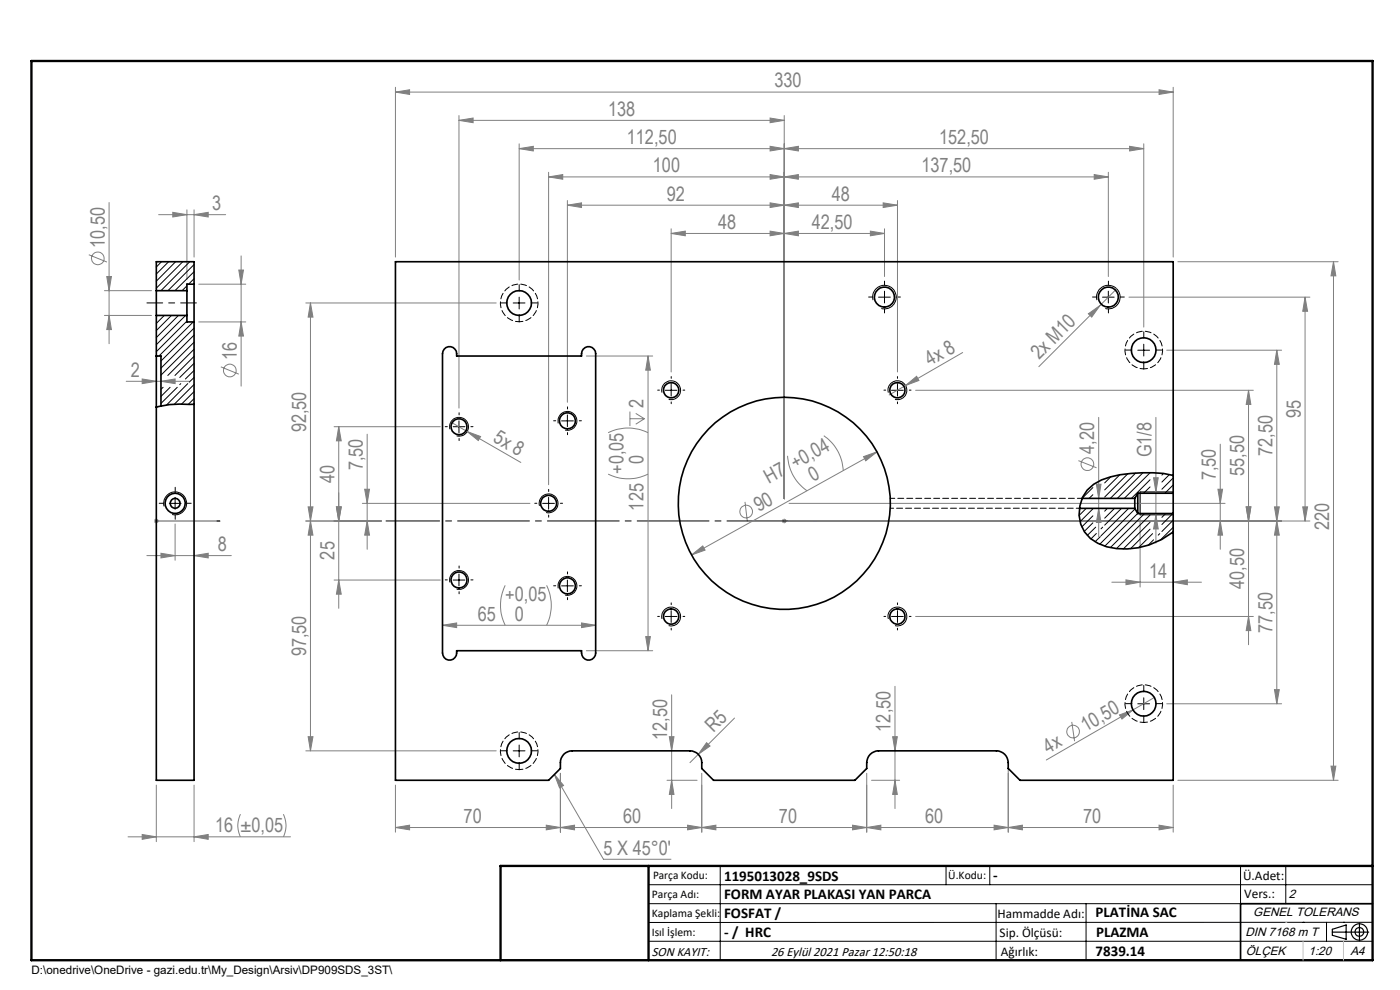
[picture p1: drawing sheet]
<svg xmlns="http://www.w3.org/2000/svg" width="297mm" height="210mm" viewBox="0 0 297 210" stroke-linecap="round" stroke-linejoin="round" font-family="sans-serif">
<g fill="none" stroke="#808080" stroke-width=".21">
<path d="M83.9 19.5l3-.5v1zM83.9 18.5v36M83.9 19.5h165M245.9 19l3 .5-3 .5zM248.9 18.5v36M97.4 25.5l3-.5v1zM97.4 24.5v62.1M97.4 25.5h69M110.1 31.5l3-.5v1zM110.1 30.5v28.9M110.1 31.5h132.5M116.4 37.5l3-.5v1z"/>
<path d="M116.4 36.5v66.3M116.4 37.5h118.7M163.4 37l3 .5-3 .5zM163.4 31l3 .5-3 .5zM163.4 25l3 .5-3 .5zM166.4 37.5l3-.5v1zM166.4 31.5l3-.5v1zM166.4 24.5v81.3M232.1 37l3 .5-3 .5zM235.1 36.5v22.2M239.6 31l3 .5-3 .5zM242.6 30.5v38.9"/>
<path d="M18.8 54l3.9 1.6M22.6 58.7h1l-.5 3zM23.1 43v29.9M33.7 45.5h14.2M36.7 45l3 .5-3 .5zM39.7 44.5v14.8M41.2 45.5l3-.5v1zM41.2 44.5v10M50.7 57.3h.9l-.4 3zM51.2 54.3v27.6M120.4 43.5l3-.5v1zM120.4 42.5v42.8"/>
<path d="M120.4 43.5h70M142.4 49.5l3-.5v1zM142.4 48.5v30.4M142.4 49.5h45.2M163.4 49l3 .5-3 .5zM163.4 43l3 .5-3 .5zM166.4 49.5l3-.5v1zM166.4 43.5l3-.5v1zM184.6 49l3 .5-3 .5zM187.4 43l3 .5-3 .5zM187.6 48.5v10.2M190.4 42.5v36.4"/>
<path d="M249.9 55.5h34M282.9 55.5v110M282.9 55.5l.5 3h-1zM22.2 61.7h9.9M22.2 66.9h9.9M23.1 66.9l.5 3h-1zM42.2 60.3h9.9M42.2 68.3h9.9M46.8 77.8l3.9 1.6M51.2 68.3l.4 3h-.9zM64.9 64.3h40.4M65.9 64.3l.5 3h-1z"/>
<path d="M65.9 64.3v95M124.4 75.5h14.1M137.5 75.5v62.5M137.5 75.5l.5 3h-1zM204.2 74.8l-12.1 7M230.9 66.6l2.5-1.8-1.8 2.5zM236.9 61.3l-16.5 16.5M239.5 63h38.4M247.5 74.3h24.4M270.9 74.3l.5 3h-1zM270.9 74.3v75M276.9 63v47.5"/>
<path d="M276.9 63l.5 3h-1zM26.8 80.9h13.3M30.2 80.4l3 .5-3 .5zM34.1 80.9l3-.5v1zM70.9 90.5h22.5M71.9 90.5l.5 3h-1zM71.9 90.5v38.5M77.9 92.1v24.4M95.6 89.5l3.5 2M99.1 91.5l2.9 1.1-.5 .8zM99.1 91.5l11.4 6.6M129 91.8a9.6 9.6 0 0 1 8.5 0"/>
<path d="M133.6 87.3v3.1M133.6 88.8h3.1M134.9 87.7l1.8 1.1M136.7 88.8l-1.8 1.2M167.1 96.7a9.5 9.5 0 0 0 4.1 7.4M174.8 92.4a9.5 9.5 0 0 1 4.1 7.4M183.2 96.9l2.9-1.1-2.4 1.9zM186.1 95.8l-39.4 21.9M192.1 81.8l2.4-2 .4 .9zM192.1 81.8l-3.5 2M194.2 82.8h71.7M228.8 97.7l3.8 1.5"/>
<path d="M233.1 88.5v25.3M245.2 88.5v26.7M258.9 94.2v22.3M264.9 82.8l.5 3h-1zM264.9 82.8v54M31.2 117.9h17.9M32.7 110.5h1M32.8 110.2l.7 .7M33.2 110v1M33.5 110.2l-.7 .7M34.1 117.4l3 .5-3 .4zM37.1 111.2v7.6"/>
<path d="M41.2 117.9l3-.5v.9zM64.9 110.5h16M65.4 107.5h1l-.5 3zM65.9 110.5l.5 3h-1zM71.4 107.5h1l-.5 3zM76.9 106.8h35.5M77.4 103.8h1l-.5 3zM77.9 110.5l.5 3h-1zM129 100.6a9.6 9.6 0 0 0 8.5 0M146.7 117.7l2.4-1.9 .5 .9zM158 106.5l.5 4.1M165.9 110.5h1"/>
<path d="M166 110.2l.7 .7M166.4 110v1M166.7 110.2l-.7 .7M167.4 110.5h110.5M167.4 106.8h92.5M232.6 102.7h1l-.5 3zM233.1 107.8l.5 3h-1zM241.9 110.2v14.3M244.7 101.3h1l-.5 3zM245.2 109.2l.5 3h-1zM248.9 110.2v14.3M258.4 103.8h1l-.5 3z"/>
<path d="M258.9 110.5l.5 3h-1zM264.4 107.5h1l-.5 3zM270.4 107.5h1l-.5 3zM270.9 110.5l.5 3h-1zM276.4 107.5h1l-.5 3zM70.9 123h22.5M71.9 123l.5 3h-1zM93.9 132.6l3-.5v1zM93.9 132.6h32.5M107.2 124.2a9.6 9.6 0 0 0 0 8.4M116 124.2a9.6 9.6 0 0 1 0 8.4M123.4 132.1l3 .5-3 .5z"/>
<path d="M124.4 138h14.1M137 135h1l-.5 3zM194.2 130.8h71.7M235.9 123.5h19M238.9 123l3 .5-3 .5zM248.9 123.5l3-.5v1zM264.9 130.8l.5 3h-1zM64.9 159.3h40.4M65.4 156.3h1l-.5 3zM142 156.3h1l-.5 3zM142.5 147.4v24.1M149.9 157.5l.7 .7-2.5 1.8z"/>
<path d="M155.8 152.3l-9.4 9.5M189.4 156.3h1l-.5 3zM189.9 145.6v25.9M227.4 153.1l.6 4.1M237.5 151.7l2.8-1.1-2.3 1.9zM244.9 147.9l-22.9 13.3M247.5 149.3h24.4M270.4 146.3h1l-.5 3zM27.2 177.5h34.4M30.2 177l3 .5-3 .5zM33.2 166.5v12M41.2 177.5l3-.5v1z"/>
<path d="M41.2 166.5v12M51 172.7l-.1 .3a5.3 5.3 0 0 0 .1 4.5M60.1 172.7l.2 .3a5.3 5.3 0 0 1-.2 4.5M83.9 175.5l3-.5v1zM83.9 175.5h165M83.9 166.5v10M115.9 175l3 .5-3 .5zM117.6 164.3l2 2.3-.9 .5zM117.6 164.3l10.4 18h14.3M118.9 175.5l3-.5v1zM118.9 164v12.5M141.5 165.5h6.4"/>
<path d="M142.5 165.5l.5 3h-1zM145.9 175l3 .5-3 .5zM148.9 175.5l3-.5v1zM148.9 164v12.5M180.9 175l3 .5-3 .5zM183.9 175.5l3-.5v1zM183.9 164v12.5M184.9 165.5h6M189.9 165.5l.5 3h-1zM210.9 175l3 .5-3 .5zM213.9 175.5l3-.5v1zM213.9 162.8v13.7"/>
<path d="M245.9 175l3 .5-3 .5zM248.9 166.5v10M249.9 165.5h34M282.4 162.5h1l-.5 3z"/>
<circle cx="20.7" cy="54.8" r="1.34"/>
<circle cx="48.8" cy="78.6" r="1.34"/>
<circle cx="230.7" cy="98.5" r="1.34"/>
<circle cx="158.3" cy="108.5" r="1.34"/>
<circle cx="227.6" cy="155.2" r="1.34"/>
</g>
<g fill="none" stroke="#000" stroke-width=".21">
<path d="M108.9 64.3h2.5M110.1 63v2.5M185.2 63.7a2.5 2.5 0 0 1 2.2-3.2 2.5 2.5 0 0 1 2.7 2.7 2.5 2.5 0 0 1-3.1 2.2M186.4 63h2.5M187.6 61.8v2.5M232.7 63.7a2.49 2.49 0 0 1 2.2-3.2 2.49 2.49 0 0 1 2.7 2.7 2.49 2.49 0 0 1-3.1 2.2M233.9 63h2.5M235.1 61.8v2.5M241.4 74.3h2.5M242.6 73v2.5M95.5 91a1.99 1.99 0 0 1 1.7-2.5 1.99 1.99 0 0 1 2.2 2.2 1.99 1.99 0 0 1-2.5 1.8M96.1 90.5h2.5"/>
<path d="M97.4 89.3v2.5M118.4 89.8a2 2 0 0 1 1.8-2.5 2 2 0 0 1 2.2 2.1 2 2 0 0 1-2.5 1.8M119.1 89.3h2.5M120.4 88v2.5M140.4 83.3a1.99 1.99 0 0 1 1.8-2.5 1.99 1.99 0 0 1 2.2 2.1 1.99 1.99 0 0 1-2.5 1.8M141.1 82.8h2.5M142.4 81.5v2.5M188.5 83.3a1.99 1.99 0 0 1 1.7-2.5 1.99 1.99 0 0 1 2.2 2.1 1.99 1.99 0 0 1-2.5 1.8M189.1 82.8h2.5M190.4 81.5v2.5M34.8 107.4a2.44 2.44 0 0 1 2.2-3 2.44 2.44 0 0 1 2.6 2.6 2.44 2.44 0 0 1-3.1 2.1M35.9 106.8h2.5"/>
<path d="M37.1 105.5v2.5M114.4 107.3a2 2 0 0 1 1.8-2.5 2 2 0 0 1 2.2 2.2 2 2 0 0 1-2.5 1.7M115.1 106.8h2.5M116.4 105.5v2.5M241.9 109.2h7M241.9 104.3h7M95.5 123.5a1.99 1.99 0 0 1 1.7-2.5 1.99 1.99 0 0 1 2.2 2.2 1.99 1.99 0 0 1-2.5 1.7M96.1 123h2.5M97.4 121.8v2.5M118.4 124.8a2 2 0 0 1 1.8-2.5 2 2 0 0 1 2.2 2.1 2 2 0 0 1-2.5 1.8M119.1 124.3h2.5M120.4 123v2.5"/>
<path d="M140.4 131.3a2 2 0 0 1 1.8-2.5 2 2 0 0 1 2.2 2.1 2 2 0 0 1-2.5 1.8M141.1 130.8h2.5M142.4 129.5v2.5M188.5 131.3a2 2 0 0 1 1.7-2.5 2 2 0 0 1 2.2 2.1 2 2 0 0 1-2.5 1.8M189.1 130.8h2.5M190.4 129.5v2.5M108.9 159.3h2.5M110.1 158v2.5M241.4 149.3h2.5M242.6 148v2.5M137.6 187.7h153.6M137.6 191.7h153.6"/>
<path d="M137.6 199.7h153.6M152.8 183.7v20M200.7 183.7v4M210 183.7v4M211.3 191.7v12M230.4 191.7v12M263.2 183.7v20M272.8 183.7v8M276.4 195.6h.1M281.4 195.6v4.1M285 195.6h.1M291.2 195.6l-153.6 .1"/>
</g>
<g fill="none" stroke="#000" stroke-width=".25">
<path d="M241.9 104.3v4.9M282.6 197.7h7.8M282.6 197.1l3-.9v3l-3-.8zM288.4 195.8v3.8M106.2 203.7h185"/>
<circle cx="288.4" cy="197.7" r="1.74"/>
<circle cx="288.4" cy="197.7" r=".93"/>
</g>
<path d="M33 110.5h.3zM33.2 110.5h.1M33.2 110.5h13.5M46.7 110.5h-.7h.7M166.2 110.5h.3zM166.4 110.5h.1M166.4 110.5h6.7M173.1 110.5h-.6h.6" fill="none" stroke="#00f" stroke-width=".21"/>
<g fill="none" stroke="#000" stroke-width=".21" stroke-dasharray="15.2 1.3 1.3 1.3">
<path d="M107.6 64.3h-1.3M110.1 61.8v-1.4M110.1 66.8v1.3M112.6 64.3h1.4M185.1 63h-.8M187.6 60.5v-.9M187.6 65.5v.9M190.1 63h.9M232.6 63h-.8M235.1 60.5v-.9M235.1 65.5v.9M237.6 63h.9"/>
<path d="M240.1 74.3h-1.3M242.6 71.8v-1.4M242.6 76.8v1.3M245.1 74.3h1.4M94.9 90.5h-.5M97.4 88v-.4M97.4 93v.5M99.9 90.5h.4M117.9 89.3h-.5M120.4 86.8v-.5M120.4 91.8v.4M122.9 89.3h.4"/>
<path d="M139.9 82.8h-.4M142.4 80.3v-.4M142.4 85.3v.3M144.9 82.8h.4M187.9 82.8h-.4M190.4 80.3v-.4M190.4 85.3v.3M192.9 82.8h.4M34.7 106.8h-.9M37.2 104.3v-.9M37.2 109.3v.8M39.7 106.8h.9"/>
<path d="M113.9 106.8h-.5M116.4 104.3v-.5M116.4 109.3v.4M118.9 106.8h.4M94.9 123h-.5M97.4 120.5v-.4M97.4 125.5v.5M99.9 123h.4M117.9 124.3h-.5M120.4 121.8v-.5M120.4 126.8v.4M122.9 124.3h.4"/>
<path d="M139.9 130.8h-.4M142.4 128.3v-.4M142.4 133.3v.3M144.9 130.8h.4M187.9 130.8h-.4M190.4 128.3v-.4M190.4 133.3v.3M192.9 130.8h.4M107.6 159.3h-1.3M110.1 156.8v-1.4M112.6 159.3h1.4M240.1 149.3h-1.3"/>
<path d="M242.6 146.8v-1.4M242.6 151.8v1.3M245.1 149.3h1.4M110.1 161.8v1.3"/>
</g>
<path d="M41.7 64.3h-10.5" fill="none" stroke="#000" stroke-width=".21" stroke-dasharray="15.2 1.3 1.3 1.3" stroke-dashoffset="11.9"/>
<path d="M81.9 110.5h102.7" fill="none" stroke="#000" stroke-width=".21" stroke-dasharray="15.2 1.3 1.3 1.3" stroke-dashoffset="3.9"/>
<path d="M291.2 191.7h-28v12" fill="none" stroke="#000" stroke-width=".35"/>
<path d="M6.7 12.9h284.5v190.8h-284.5zM137.6 183.7v20M291.2 183.7h-185v20" fill="none" stroke="#000" stroke-width=".5"/>
<path d="M276.4 199.7v4M285 199.7v4" fill="none" stroke="#c0c0c0" stroke-width=".21"/>
<path d="M272.8 195.6h.1" fill="none" stroke="#c0c0c0" stroke-width=".25"/>
<g fill="#00f">
<path d="M172.5 110.5h.6zM166.2 110.5h.3z"/>
<path d="M33 110.5h.3zM46 110.5h.7z"/>
</g>
<g fill="#808080">
<path d="M192.1 81.8l2.4-2 .4 .9z"/>
<path d="M237.5 151.7l2.8-1.1-2.3 1.9z"/>
<path d="M230.9 66.6l2.5-1.8-1.8 2.5z"/>
<path d="M149.9 157.5l.7 .7-2.5 1.8z"/>
<path d="M99.1 91.5l2.9 1.1-.5 .8z"/>
<path d="M34.1 80.9l3-.5v1zM30.2 80.4l3 .5-3 .5z"/>
<path d="M163.4 49l3 .5-3 .5zM142.4 49.5l3-.5v1zM163.4 43l3 .5-3 .5zM120.4 43.5l3-.5v1zM163.4 37l3 .5-3 .5zM116.4 37.5l3-.5v1zM163.4 31l3 .5-3 .5zM110.1 31.5l3-.5v1zM163.4 25l3 .5-3 .5zM97.4 25.5l3-.5v1zM245.9 175l3 .5-3 .5zM213.9 175.5l3-.5v1zM145.9 175l3 .5-3 .5zM118.9 175.5l3-.5v1zM115.9 175l3 .5-3 .5zM83.9 175.5l3-.5v1zM245.9 19l3 .5-3 .5zM83.9 19.5l3-.5v1zM248.9 123.5l3-.5v1zM238.9 123l3 .5-3 .5zM41.2 177.5l3-.5v1zM30.2 177l3 .5-3 .5z"/>
<path d="M166.4 49.5l3-.5v1zM184.6 49l3 .5-3 .5zM166.4 43.5l3-.5v1zM187.4 43l3 .5-3 .5zM166.4 37.5l3-.5v1zM232.1 37l3 .5-3 .5zM166.4 31.5l3-.5v1zM239.6 31l3 .5-3 .5zM183.9 175.5l3-.5v1zM210.9 175l3 .5-3 .5zM117.6 164.3l2 2.3-.9 .5zM36.7 45l3 .5-3 .5zM41.2 45.5l3-.5v1zM34.1 117.4l3 .5-3 .4zM41.2 117.9l3-.5v.9z"/>
<path d="M148.9 175.5l3-.5v1zM180.9 175l3 .5-3 .5z"/>
<path d="M93.9 132.6l3-.5v1zM123.4 132.1l3 .5-3 .5z"/>
<path d="M146.7 117.7l2.9-1-.5-.9zM183.2 96.9l.5 .8 2.4-1.9z"/>
<path d="M258.9 110.5l.5 3h-1zM258.4 103.8h1l-.5 3z"/>
<path d="M282.4 162.5h1l-.5 3zM282.9 55.5l.5 3h-1z"/>
<path d="M233.1 107.8l.5 3h-1zM232.6 102.7h1l-.5 3z"/>
<path d="M264.4 107.5h1l-.5 3zM264.9 82.8l.5 3h-1zM270.4 107.5h1l-.5 3zM270.9 74.3l.5 3h-1zM276.4 107.5h1l-.5 3zM276.9 63l.5 3h-1zM71.4 107.5h1l-.5 3zM71.9 90.5l.5 3h-1zM65.4 107.5h1l-.5 3zM65.9 64.3l.5 3h-1zM245.2 109.2l.5 3h-1zM244.7 101.3h1l-.5 3z"/>
<path d="M142.5 165.5l.5 3h-1zM142 156.3h1l-.5 3zM77.9 110.5l.5 3h-1zM77.4 103.8h1l-.5 3z"/>
<path d="M137.5 75.5l.5 3h-1zM137 135h1l-.5 3z"/>
<path d="M264.4 107.5h1l-.5 3zM264.9 130.8l.5 3h-1zM270.9 110.5l.5 3h-1zM270.4 146.3h1l-.5 3zM189.4 156.3h1l-.5 3zM189.9 165.5l.5 3h-1zM71.4 107.5h1l-.5 3zM71.9 123l.5 3h-1zM65.9 110.5l.5 3h-1zM65.4 156.3h1l-.5 3zM50.7 57.3h.9l-.4 3zM51.2 68.3l.4 3h-.9zM22.6 58.7h1l-.5 3zM23.1 66.9l.5 3h-1z"/>
</g>
<g fill="none" stroke="#000" stroke-width=".21">
<path d="M34.3 55.5l-1.1 1.1M35.8 55.5l-2.6 2.6M37.3 55.5l-4.1 4.1M38.8 55.5l-5.6 5.6M40.3 55.5l-6.2 6.2M41.2 59.1l-1.2 1.2M41.2 56.1l-5.6 5.6M41.2 57.6l-4.1 4.1M33.4 66.9l-.2 .2M34.9 66.9l-1.7 1.7M36.4 66.9l-3.2 3.2M37.9 66.9l-4.7 4.7"/>
<path d="M39.4 66.9l-6.2 6.2M39.7 60.6l-1.1 1.1M39.7 68.1l-6.5 6.5M41 68.3l-7.3 7.2M41.2 69.6l-7.1 7M41.2 71.1l-7.1 7M41.2 72.6l-7.1 7M41.2 74.1l-5.6 5.5M41.2 75.6l-4.1 4M41.2 77.1l-3.1 3M41.2 78.6l-1.9 1.8M34.6 82.2l-.5 .4"/>
<path d="M36.1 82.2l-2 1.9M37.6 82.2l-3.5 3.4M38.3 81.4l-.2 .2M39.8 81.4l-4.5 4.5M41.2 80.1l-1.1 1M41.2 81.6l-4.2 4.2M41.2 83.1l-2.7 2.7M41.2 84.6l-1.3 1.2M230.4 107.8l-1.4 1.5M231.8 103.4l-2.2 2.3M231.8 104.9l-.8 .8M231.8 109.4l-2.3 2.4"/>
<path d="M231.8 110.9l-1.8 1.8M231.8 107.9l-2.7 2.8M232.4 111.8l-1.8 1.8M232.6 113.2l-1.2 1.1M233.4 113.8l-1.1 1.1M233.9 111.8l-.3 .4M234.9 107.8l-.5 .6M235.7 101.1l-1.3 1.3M236.4 107.8l-2 2.1M237.6 100.7l-3.2 3.2M237.9 107.8l-3.5 3.6M239.3 100.5l-4.9 4.9"/>
<path d="M239.4 107.8l-5.8 5.9M240.8 107.9l-7.5 7.6M240.9 100.4l-5.4 5.3M241.4 108.9l-7 6.9M242.5 100.3l-5.5 5.4M242.8 108.9l-7.3 7.3M244 100.3l-5.5 5.4M244 101.8l-4 3.9M244 103.3l-1.4 1.3M244 109.2l-7.1 7.2M244 110.8l-5.7 5.7M244 112.2l-4.2 4.2"/>
<path d="M244.5 113.2l-3 3M244.7 114.5l-1.1 1.2M246 113.2l-.3 .3M246.8 100.4l-.3 .4M247.3 108.9l-.8 .8M248.1 100.6l-1.6 1.7M248.8 108.9l-2.3 2.4M248.9 101.4l-2.4 2.4M248.9 102.9l-1.8 1.7M248.9 104.3l-.3 .3M248.9 110.3l-2.4 2.4M248.9 111.9l-2.8 2.7"/>
</g>
<g fill="none" stroke="#000" stroke-width=".35">
<path d="M33.2 61.7v5.2M33.2 75.5h.9v10.6M33.2 66.9v98.6h8v-97.2M33.2 61.7h6.5M33.2 66.9h6.5M39.7 61.7v5.2M39.7 66.9v1.4h1.5M41.2 60.3v8M41.2 60.3v-4.8h-8v6.2M41.2 60.3h-1.5v1.4M94.2 74.1a1.54 1.54 0 0 1 1.9-.4 1.54 1.54 0 0 1 .8 1.8h26.5a1.53 1.53 0 0 1 1.2-2 1.53 1.53 0 0 1 1.8 1.5v63.5a1.53 1.53 0 0 1-1.8 1.5 1.53 1.53 0 0 1-1.2-2h-26.5a1.53 1.53 0 0 1-1.2 2 1.53 1.53 0 0 1-1.8-1.5v-63.5zM41.2 85.8a29.1 29.1 0 0 0-8 .6"/>
<path d="M229 107.8h11.7M229.6 105.7h11.1M240.7 105.7v2.1M240.7 107.8l.7 1.1M241.4 104.6v4.3M241.4 108.9h7.5M241.4 104.6h7.5M241.4 104.6l-.7 1.1M248.9 104.6v-49.1h-165v110h32.5l2.5-2.5a3.1 3.1 0 0 1 1.1-3.3l.9-.4h.5h25a2.53 2.53 0 0 1 2.5 2.5v1.2l2.5 2.5h30l2.5-2.5a3 3 0 0 1 1.5-3.5l1-.2h25a2.53 2.53 0 0 1 2.5 2.5v1.2l2.5 2.5h32.5v-56.6M248.9 100.9a29.7 29.7 0 0 0-15.2 .9 7.4 7.4 0 0 0-4.8 7.5 7.4 7.4 0 0 0 5.9 6.7 16.5 16.5 0 0 0 14.1-3.2M248.9 104.6v4.3"/>
<circle cx="110.1" cy="64.3" r="2.63"/>
<circle cx="187.6" cy="63" r="2.13"/>
<circle cx="235.1" cy="63" r="2.12"/>
<circle cx="242.6" cy="74.3" r="2.63"/>
<circle cx="97.4" cy="90.5" r="1.69"/>
<circle cx="120.4" cy="89.3" r="1.71"/>
<circle cx="142.4" cy="82.8" r="1.62"/>
<circle cx="190.4" cy="82.8" r="1.62"/>
<circle cx="37.2" cy="106.8" r="1.06"/>
<circle cx="37.2" cy="106.8" r="2.14"/>
<circle cx="116.4" cy="106.8" r="1.69"/>
<circle cx="166.4" cy="106.8" r="22.5"/>
<circle cx="97.4" cy="123" r="1.71"/>
<circle cx="120.4" cy="124.3" r="1.7"/>
<circle cx="142.4" cy="130.8" r="1.62"/>
<circle cx="190.4" cy="130.8" r="1.62"/>
<circle cx="110.1" cy="159.3" r="2.63"/>
<circle cx="242.6" cy="149.3" r="2.63"/>
</g>
<path d="M110.1 68.3a4 4 0 0 0 3.6-5.8 4 4 0 0 0-6.7-.7 4 4 0 0 0 2.3 6.4l.8 .1M242.6 78.3a4 4 0 0 0 3.6-5.8 4 4 0 0 0-6.7-.7 4 4 0 0 0 2.3 6.4l.8 .1M242.6 153.3a4 4 0 0 0 3.6-5.8 4 4 0 0 0-6.7-.7 4 4 0 0 0 2.3 6.4l.8 .1M110.1 163.3a4 4 0 0 0 3.6-5.8 4 4 0 0 0-6.7-.7 4 4 0 0 0 2.3 6.4l.8 .1" fill="none" stroke="#000" stroke-width=".21" stroke-dasharray="1.3 .6" stroke-dashoffset=".5"/>
<path d="M229.6 105.7h-40.8" fill="none" stroke="#000" stroke-width=".21" stroke-dasharray="1.3 .6" stroke-dashoffset=".3"/>
<path d="M188.9 107.8h40.1" fill="none" stroke="#000" stroke-width=".21" stroke-dasharray="1.3 .6" stroke-dashoffset=".6"/>
<g font-size="4.2" fill="#808080">
<text x="164.3" y="18.6">330</text>
<text x="129" y="24.6">138</text>
<text x="133" y="30.6">112,50</text>
<text x="199.2" y="30.6">152,50</text>
<text x="138.5" y="36.6">100</text>
<text x="195.5" y="36.6">137,50</text>
<text x="45" y="44.6">3</text>
<text x="141.5" y="42.6">92</text>
<text x="176.5" y="42.6">48</text>
<text x="22.2" y="52.6" transform="rotate(-90 22.2 52.6)">10,50</text>
<text x="152.3" y="48.6">48</text>
<text x="172.2" y="48.6">42,50</text>
<text x="50.2" y="76.4" transform="rotate(-90 50.2 76.4)">16</text>
<text x="197.3" y="77.7" transform="rotate(-30 197.3 77.7)">4x 8</text>
<text x="220.4" y="76.4" transform="rotate(-45 220.4 76.4)">2x M10</text>
<text x="27.8" y="79.9">2</text>
<text x="136.5" y="86.5" transform="rotate(-90 136.5 86.5)">2</text>
<text x="275.9" y="88.7" transform="rotate(-90 275.9 88.7)">95</text>
<text x="64.9" y="91.7" transform="rotate(-90 64.9 91.7)">92,50</text>
<text x="104.4" y="93.5" transform="rotate(30 104.4 93.5)">5x 8</text>
<text x="76.9" y="99.8" transform="rotate(-90 76.9 99.8)">7,50</text>
<text x="132.3" y="100.6" transform="rotate(-90 132.3 100.6)">+0,05</text>
<text x="136.5" y="98.5" transform="rotate(-90 136.5 98.5)">0</text>
<text x="232.2" y="96.2" transform="rotate(-90 232.2 96.2)">4,20</text>
<text x="244.3" y="97" transform="rotate(-90 244.3 97)">G1/8</text>
<text x="257.9" y="101.9" transform="rotate(-90 257.9 101.9)">7,50</text>
<text x="263.9" y="101" transform="rotate(-90 263.9 101)">55,50</text>
<text x="269.9" y="96.7" transform="rotate(-90 269.9 96.7)">72,50</text>
<text x="70.9" y="102.4" transform="rotate(-90 70.9 102.4)">40</text>
<text x="163.1" y="102.7" transform="rotate(-29 163.1 102.7)">H7 +0,04</text>
<text x="172.5" y="102.3" transform="rotate(-29 172.5 102.3)">0</text>
<text x="136.5" y="108.3" transform="rotate(-90 136.5 108.3)">125</text>
<text x="161" y="108.7" transform="rotate(-29 161 108.7)">90</text>
<text x="281.9" y="112.5" transform="rotate(-90 281.9 112.5)">220</text>
<text x="46.2" y="116.9">8</text>
<text x="70.9" y="118.7" transform="rotate(-90 70.9 118.7)">25</text>
<text x="243.8" y="122.5">14</text>
<text x="263.9" y="125" transform="rotate(-90 263.9 125)">40,50</text>
<text x="101.4" y="131.7">65</text>
<text x="107.2" y="127.4">+0,05</text>
<text x="109.2" y="131.7">0</text>
<text x="269.9" y="134.2" transform="rotate(-90 269.9 134.2)">77,50</text>
<text x="64.9" y="139.2" transform="rotate(-90 64.9 139.2)">97,50</text>
<text x="151.4" y="155.5" transform="rotate(-45 151.4 155.5)">R5</text>
<text x="188.9" y="155.2" transform="rotate(-90 188.9 155.2)">12,50</text>
<text x="230.3" y="155.3" transform="rotate(-30 230.3 155.3)">10,50</text>
<text x="141.6" y="157" transform="rotate(-90 141.6 157)">12,50</text>
<text x="222.4" y="159.9" transform="rotate(-30 222.4 159.9)">4x</text>
<text x="45.7" y="176.6">16 ±0,05</text>
<text x="98.4" y="174.6">70</text>
<text x="132.2" y="174.6">60</text>
<text x="165.2" y="174.6">70</text>
<text x="196.3" y="174.6">60</text>
<text x="229.8" y="174.6">70</text>
<text x="128" y="181.3">5 X 45°0'</text>
</g>
<g font-size="3.2">
<text x="153.6" y="186.8">1195013028_9SDS</text>
<text x="153.6" y="190.8">FORM AYAR PLAKASI YAN PARCA</text>
<text x="210.7" y="186.6">-</text>
<text x="153.6" y="194.8">FOSFAT /</text>
<text x="232.4" y="194.5">PLATİNA SAC</text>
<text x="153.6" y="198.8">- / HRC</text>
<text x="232.4" y="202.8">7839.14</text>
<text x="232.5" y="198.8">PLAZMA</text>
</g>
<g font-size="2.8">
<text x="263.7" y="186.7">Ü.Adet:</text>
<text x="263.9" y="190.5">Vers.:</text>
<text x="211.6" y="194.8">Hammadde Adı:</text>
<text x="138.3" y="202.8">SON KAYIT:</text>
<text x="163.6" y="202.8">26 Eylül 2021 Pazar 12:50:18</text>
<text x="212.1" y="198.7">Sip. Ölçüsü:</text>
<text x="212.3" y="202.7">Ağırlık:</text>
</g>
<g font-size="2.6">
<text x="273.4" y="190.4">2</text>
<text x="265.9" y="194.4">GENEL TOLERANS</text>
<text x="264.2" y="198.5">DIN 7168 m T</text>
<text x="264.3" y="202.6">ÖLÇEK</text>
<text x="277.6" y="202.6">1:20</text>
<text x="286.5" y="202.6">A4</text>
</g>
<g font-size="2.5">
<text x="138.3" y="190.5">Parça Adı:</text>
<text x="138.5" y="186.5">Parça Kodu:</text>
<text x="201.2" y="186.5">Ü.Kodu:</text>
<text x="138.3" y="194.5">Kaplama Şekli:</text>
<text x="138.3" y="198.6">Isıl İşlem:</text>
<text x="6.7" y="206.7">D:\onedrive\OneDrive - gazi.edu.tr\My_Design\Arsiv\DP909SDS_3ST\</text>
</g>
</svg>
